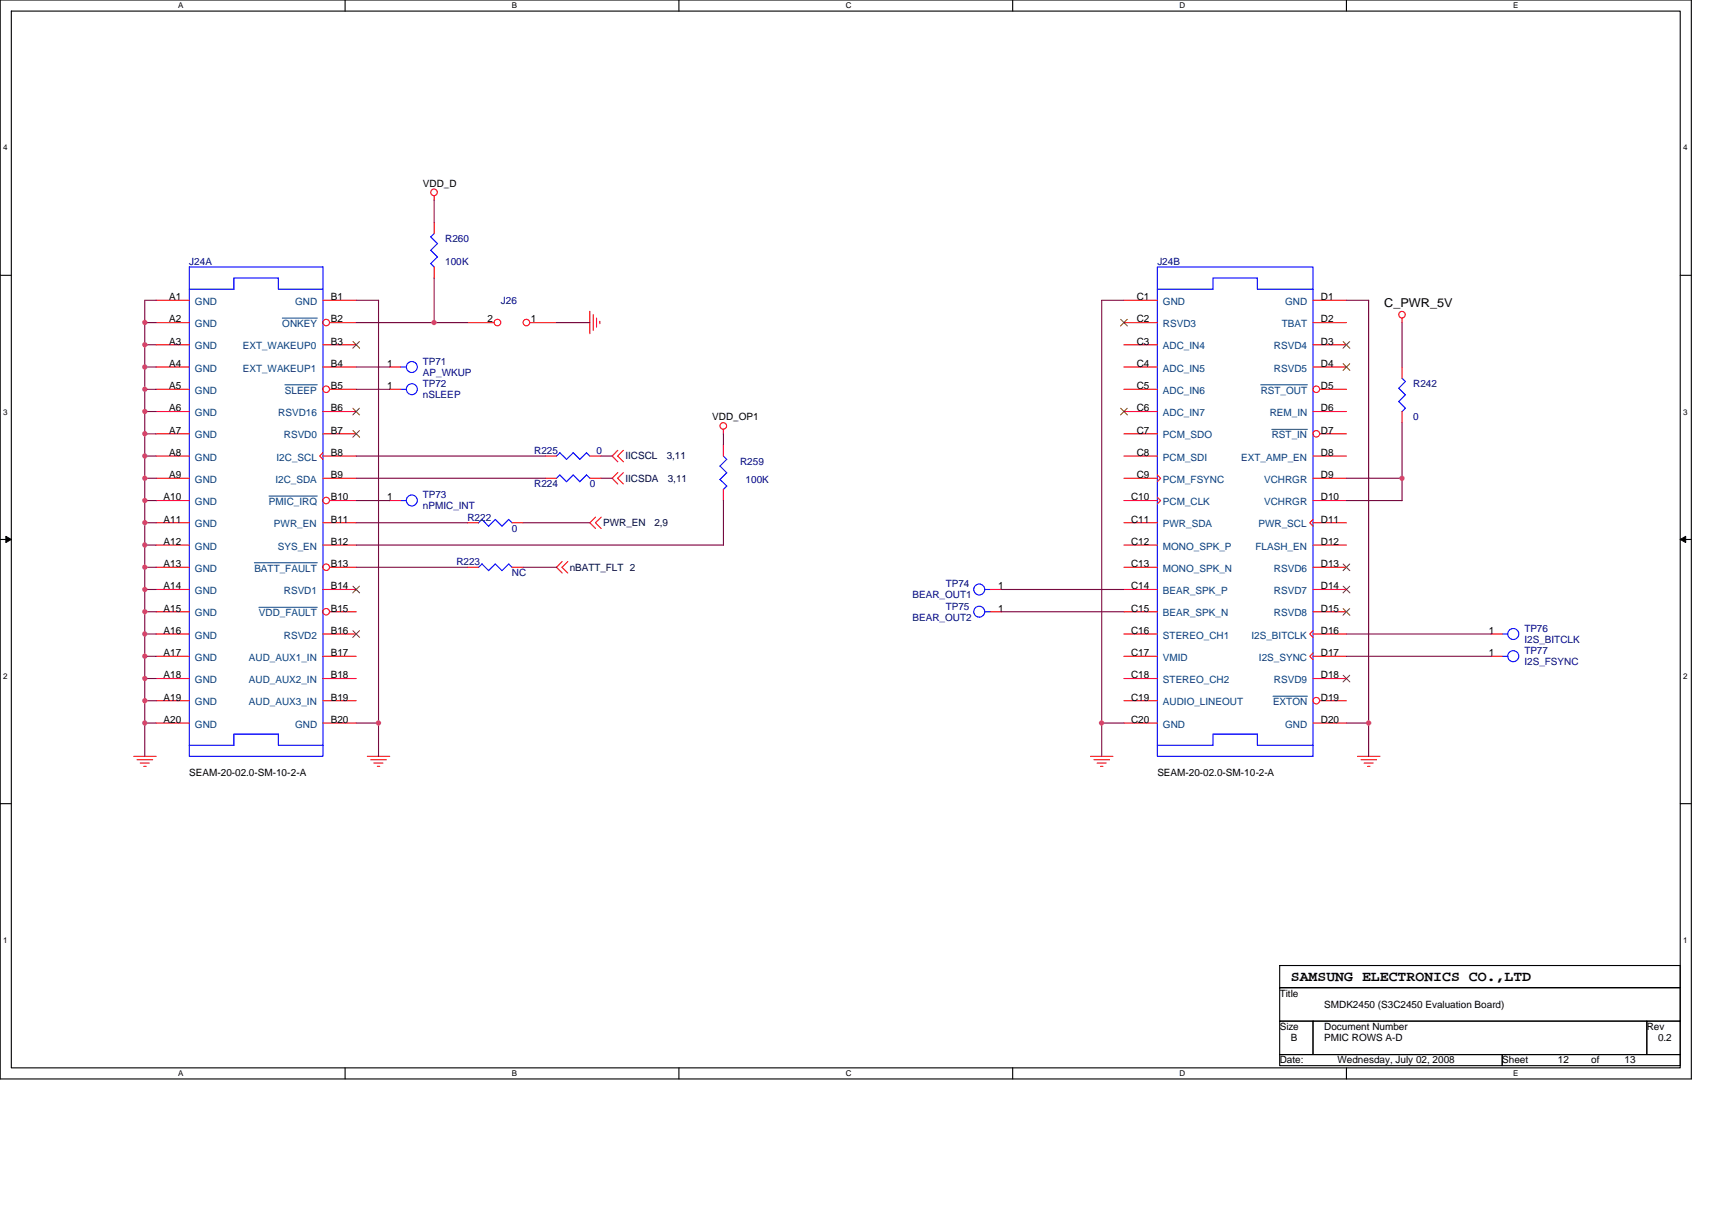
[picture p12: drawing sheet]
<svg xmlns="http://www.w3.org/2000/svg" width="297mm" height="210mm" viewBox="0 0 297 210" stroke-linecap="round" stroke-linejoin="round" font-family="sans-serif">
<path d="M0 0h293.5v187.2h-293.5zM2 1.9h289.5v183.4h-289.5z" fill="none" stroke="#000" stroke-width=".19"/>
<g fill="#fff">
<path d="M30.9 .2h.9v1.6h-.9z"/>
<path d="M30.9 185.5h.9v1.6h-.9z"/>
</g>
<path d="M59.9 0v1.9M59.9 185.3v1.9" fill="none" stroke="#000" stroke-width=".19"/>
<g fill="#fff">
<path d="M88.8 .2h.9v1.6h-.9z"/>
<path d="M88.8 185.5h.9v1.6h-.9z"/>
</g>
<path d="M117.8 0v1.9M117.8 185.3v1.9" fill="none" stroke="#000" stroke-width=".19"/>
<g fill="#fff">
<path d="M146.7 .2h1v1.6h-1z"/>
<path d="M146.7 185.5h1v1.6h-1z"/>
</g>
<path d="M175.7 0v1.9M175.7 185.3v1.9" fill="none" stroke="#000" stroke-width=".19"/>
<g fill="#fff">
<path d="M204.7 .2h1v1.6h-1z"/>
<path d="M204.7 185.5h1v1.6h-1z"/>
</g>
<path d="M233.6 0v1.9M233.6 185.3v1.9" fill="none" stroke="#000" stroke-width=".19"/>
<g fill="#fff">
<path d="M262.6 .2h.9v1.6h-.9z"/>
<path d="M262.6 185.5h.9v1.6h-.9z"/>
<path d="M.5 24.8h.8v1.6h-.8z"/>
<path d="M292 24.8h.8v1.6h-.8z"/>
<path d="M.5 70.7h.8v1.5h-.8z"/>
<path d="M292 70.7h.8v1.5h-.8z"/>
</g>
<path d="M0 47.8h2M291.5 47.8h2" fill="none" stroke="#000" stroke-width=".19"/>
<g fill="#fff">
<path d="M.5 116.5h.8v1.6h-.8z"/>
<path d="M292 116.5h.8v1.6h-.8z"/>
</g>
<path d="M0 93.6h2M291.5 93.6h2" fill="none" stroke="#000" stroke-width=".19"/>
<path d="M1 93.1l1 .5-1 .5zM291.5 93.6l1-.5v1z" fill="#000" stroke="#000" stroke-width=".17"/>
<g fill="#fff">
<path d="M.5 162.4h.8v1.5h-.8z"/>
<path d="M292 162.4h.8v1.5h-.8z"/>
</g>
<path d="M0 139.5h2M291.5 139.5h2M222 167.6h69.5v3.8h-69.5zM222 171.4h69.5v5.8h-69.5zM222 177.2h5.8v5.8h-5.8zM227.8 177.2h57.9v5.8h-57.9zM285.7 177.2h5.8v5.8h-5.8zM222 183h38.6v1.9h-38.6zM260.6 183h30.9v1.9h-30.9z" fill="none" stroke="#000" stroke-width=".19"/>
<g fill="none" stroke="#f00" stroke-width=".19">
<path d="M75.3 34v.8M75.3 38.6v1.9M27.1 52.1h5.7M27.1 56h5.7M27.1 59.8h5.7M56 52.1h5.8M56 59.8h5.8M57.2 56h4.6M75.3 46.3v2M81.1 56h4.6M91.9 56h4.7M102.3 54v3.9"/>
<path d="M102.9 54.6v2.7M103.5 55.2v1.6M104.1 55.8v.4M195 52.1h5.8M195 56h5.8M195 59.8h5.8M227.8 52.1h5.8M227.8 56h5.8M227.8 59.8h5.8M243.3 55.2v.8M27.1 63.7h5.7M27.1 67.6h5.7"/>
<path d="M27.1 71.4h5.7M27.1 75.3h5.7M27.1 79.1h5.7M56 63.7h5.8M56 71.4h5.8M56 75.3h5.8M56 79.1h5.8M56 78.6l-.5 .5 .5 .6M57.2 67.6h4.6M67.6 63.7h1.9M67.6 67.6h1.9M94.6 79.1h2"/>
<path d="M102.3 79.1h2M107.2 78.1l-1 1 1 1M108.2 78.1l-1 1 1 1M125.5 74.5v.8M125.5 77.2v1.9M195 63.7h5.8M195 67.6h5.8M195 71.4h5.8M195 75.3h5.8M195 79.1h5.8M227.8 63.7h5.8M227.8 71.4h5.8"/>
<path d="M227.8 79.1h5.8M229 67.6h4.6M229 75.3h4.6M243.3 63.7v1.9M243.3 71.4v1.9M27.1 86.9h5.7M27.1 83h5.7M27.1 90.7h5.7M27.1 94.6h5.7M27.1 98.4h5.7M56 83h5.8M56 90.7h5.8"/>
<path d="M56 94.6h5.8M57.2 86.9h4.6M57.2 98.4h4.6M67.6 86.9h1.9M81.1 90.7h1.9M81.1 98.4h1.9M88.8 90.7h2M88.8 98.4h2M94.6 83h2M97.5 97.5l-.9 .9 .9 1M98.5 97.5l-1 .9 1 1M102.3 83h2"/>
<path d="M103.3 89.7l-1 1 1 1M104.3 89.7l-1 1 1 1M107.2 82l-1 1 1 1M108.2 82l-1 1 1 1M125.5 84.9v2M195 86.9h5.8M195 83h5.8M195 90.7h5.8M195 94.6h5.8M195 98.4h5.8M200.8 82.4l.6 .6-.6 .6M200.8 86.3l.6 .6-.6 .5"/>
<path d="M227.8 90.1l-.6 .6 .6 .6M227.8 86.9h5.8M227.8 83h5.8M227.8 90.7h5.8M227.8 94.6h5.8M227.8 98.4h5.8M27.1 106.2h5.7M27.1 102.3h5.7M27.1 110h5.7M27.1 113.9h5.7M27.1 117.8h5.7M56 102.3h5.8"/>
<path d="M56 110h5.8M56 113.9h5.8M56 117.8h5.8M57.2 106.2h4.6M171.8 106.2h2M171.8 102.3h2M195 106.2h5.8M195 102.3h5.8M195 110h5.8M195 113.9h5.8M195 117.8h5.8M227.8 109.5l-.6 .5 .6 .6"/>
<path d="M227.8 113.3l-.6 .6 .6 .6M227.8 106.2h5.8M227.8 102.3h5.8M227.8 110h5.8M227.8 113.9h5.8M227.8 117.8h5.8M258.7 110h1.9M258.7 113.9h1.9M23.2 131.3h3.9M23.8 131.8h2.7M24.3 132.4h1.6M24.9 133h.5"/>
<path d="M27.1 121.6h5.7M27.1 125.5h5.7M56 121.6h5.8M56 125.5h5.8M63.7 131.3h3.9M64.3 131.8h2.7M64.9 132.4h1.5M65.5 133h.4M189.2 131.3h3.9M189.8 131.8h2.7M190.3 132.4h1.6M190.9 133h.5"/>
<path d="M195 121.6h5.8M195 125.5h5.8M227.8 125.5h5.8M229 121.6h4.6M235.5 131.3h3.9M236.1 131.8h2.7M236.7 132.4h1.5M237.3 133h.4"/>
<circle cx="75.3" cy="33.4" r=".57"/>
<circle cx="56.6" cy="56" r=".57"/>
<circle cx="86.3" cy="56" r=".57"/>
<circle cx="91.3" cy="56" r=".57"/>
<circle cx="243.2" cy="54.6" r=".57"/>
<circle cx="56.6" cy="67.6" r=".57"/>
<circle cx="125.5" cy="73.9" r=".57"/>
<circle cx="228.4" cy="75.3" r=".57"/>
<circle cx="228.4" cy="67.6" r=".57"/>
<circle cx="56.6" cy="86.9" r=".57"/>
<circle cx="56.6" cy="98.4" r=".57"/>
<circle cx="56.6" cy="106.2" r=".57"/>
<circle cx="228.4" cy="121.6" r=".57"/>
</g>
<g fill="none" stroke="#00f" stroke-width=".19">
<path d="M32.8 50.2h7.8M48.3 48.2v2h7.7M48.3 48.3h-7.7v1.9M74.7 41.1l1.2 1.2M74.7 43.4l1.2 1.2M74.7 45.7l.7 .7M75.3 40.5l-.6 .6M75.9 42.3l-1.2 1.2M75.9 44.6l-1.2 1.2M200.8 50.2v-3.9h27v85h-27v-2M200.8 50.2v79.1M210.5 48.2v2h-9.7"/>
<path d="M210.5 48.3h7.7v1.9h9.6M69.5 67.6h1M69.5 63.7h1M99.4 78.5l1.2 1.2 1.1-1.2 .6 .6M99.5 78.6l-1.2 1.1-1.2-1.2-.6 .7M125.5 79.1l.6 .6-1.2 1.2 1.2 1.2M242.7 67.4l1.2 1.1M242.7 69.7l1.2 1.2M243.3 65.6l.6 .6M243.8 66.2l-1.1 1.2M243.8 68.5l-1.1 1.2M243.8 70.8l-.6 .6"/>
<path d="M69.5 86.9h1M83.6 90.1l1.2 1.2M83.6 97.9l1.1 1.1 1.2-1.1 1.2 1.1M83.6 90.1l-.6 .6M83.6 97.9l-.6 .6M87.1 91.3l-1.2-1.2-1.2 1.2M88.2 90.1l.6 .6M88.2 97.9l.6 .5M88.3 90.1l-1.2 1.2M88.3 97.9l-1.2 1.1M96.5 83l.6-.6 1.2 1.2M99.4 82.4l1.2 1.2"/>
<path d="M99.5 82.4l-1.2 1.2M102.3 83l-.6-.6-1.1 1.2M124.9 83.2l1.2 1.2-.6 .6M126.1 82l-1.2 1.2M170.9 106.2h.9M170.9 102.3h.9M260.6 110h1M260.6 113.9h1M32.8 129.3v2h23.2v-2M32.8 129.3h7.8M32.8 129.3v-83h23.2v83M48.3 127.4v1.9h7.7"/>
<path d="M48.3 127.4h-7.7v1.9M200.8 129.3h9.7v-1.9h7.7v1.9h9.6"/>
<circle cx="71.5" cy="67.5" r=".95"/>
<circle cx="71.5" cy="63.7" r=".95"/>
<circle cx="71.5" cy="86.8" r=".95"/>
<circle cx="169.9" cy="106.1" r=".95"/>
<circle cx="169.9" cy="102.3" r=".95"/>
<circle cx="262.6" cy="113.9" r=".96"/>
<circle cx="262.6" cy="110" r=".96"/>
</g>
<path d="M49 55.2h6.1M49.4 66.8h5.7M218.7 66.8h8.1M220.7 74.5h6.1M44.1 97.7h11M46.7 86.1h8.4M44.9 105.4h10.2M220.9 120.8h5.9" fill="none" stroke="#004080" stroke-width=".17"/>
<g fill="none" stroke="#804000" stroke-width=".17">
<path d="M61.2 59.3l1.2 1.1M62.4 59.3l-1.2 1.1M194.4 55.4l1.2 1.2M195.6 55.4l-1.2 1.2M233 59.3l1.2 1.1M234.2 59.3l-1.2 1.1M61.2 70.8l1.2 1.2M61.2 74.7l1.2 1.2M62.4 70.8l-1.2 1.2M62.4 74.7l-1.2 1.2M194.4 70.8l1.2 1.2M195.6 70.8l-1.2 1.2"/>
<path d="M233 63.1l1.2 1.2M234.2 63.1l-1.2 1.2M233 97.9l1.2 1.1M234.2 97.9l-1.2 1.1M61.2 101.7l1.2 1.2M61.2 109.5l1.2 1.1M62.4 101.7l-1.2 1.2M62.4 109.5l-1.2 1.1M233 101.7l1.2 1.2M233 105.6l1.2 1.2M233 117.2l1.2 1.1M234.2 101.7l-1.2 1.2"/>
<path d="M234.2 105.6l-1.2 1.2M234.2 117.2l-1.2 1.1"/>
</g>
<g fill="none" stroke="#800040" stroke-width=".19">
<path d="M75.3 34.7v3.9M25.1 56h2M25.1 59.8h2M27.1 52.1h-2v79.2M61.8 52.1h3.9M61.8 56h19.3M65.7 52.1v79.2M75.3 48.3v7.7M96.6 56h5.8M195 52.1h-3.8v79.2M233.6 52.1h3.9v79.2M243.3 56v7.7"/>
<path d="M25.1 75.3h2M25.1 67.6h2M25.1 71.4h2M25.1 63.7h2M25.1 79.1h2M61.8 67.6h5.8M61.8 63.7h5.8M61.8 79.1h32.9M104.3 79.1h1.9M125.5 75.3v1.9M243.3 73.3v13.6M25.1 90.7h2"/>
<path d="M25.1 83h2M25.1 86.9h2M25.1 94.6h2M25.1 98.4h2M61.8 90.7h19.3M61.8 83h32.9M61.8 86.9h5.8M61.8 98.4h19.3M90.8 90.7h11.6M90.8 98.4h5.8M104.3 83h1.9M125.5 86.9v7.7h-63.7"/>
<path d="M233.6 83h9.7M233.6 86.9h9.7M25.1 113.9h2M25.1 110h2M25.1 117.8h2M25.1 106.2h2M25.1 102.3h2M173.8 106.2h21.2M173.8 102.3h21.2M233.6 113.9h25.1M233.6 110h25.1M25.1 125.5h2"/>
<path d="M25.1 121.6h2M61.8 125.5h3.9M191.2 125.5h3.8M233.6 125.5h3.9"/>
</g>
<g fill="#f0f" stroke="#f0f" stroke-width=".19">
<circle cx="237.5" cy="125.5" r=".38"/>
<circle cx="191.1" cy="125.5" r=".38"/>
<circle cx="243.2" cy="83" r=".38"/>
<circle cx="25.1" cy="106.2" r=".38"/>
<circle cx="25.1" cy="98.4" r=".38"/>
<circle cx="75.3" cy="56" r=".38"/>
<circle cx="25.1" cy="113.9" r=".38"/>
<circle cx="25.1" cy="94.6" r=".38"/>
<circle cx="25.1" cy="90.7" r=".38"/>
<circle cx="25.1" cy="121.6" r=".38"/>
<circle cx="25.1" cy="63.7" r=".38"/>
<circle cx="25.1" cy="67.6" r=".38"/>
<circle cx="25.1" cy="117.7" r=".38"/>
<circle cx="25.1" cy="83" r=".38"/>
<circle cx="25.1" cy="56" r=".38"/>
<circle cx="25.1" cy="59.8" r=".38"/>
<circle cx="25.1" cy="102.3" r=".38"/>
<circle cx="25.1" cy="71.4" r=".38"/>
<circle cx="25.1" cy="79.1" r=".38"/>
<circle cx="25.1" cy="86.9" r=".38"/>
<circle cx="25.1" cy="125.5" r=".38"/>
<circle cx="25.1" cy="75.3" r=".38"/>
<circle cx="25.1" cy="110" r=".38"/>
<circle cx="65.7" cy="125.5" r=".38"/>
</g>
<text font-size="2.5" x="224" y="170.2">SAMSUNG ELECTRONICS CO.,LTD</text>
<text font-size="2.1" x="240.2" y="53.3">C_PWR_5V</text>
<g font-size="1.7">
<text x="73.4" y="32.4">VDD_D</text>
<text x="29.4" y="52.1">A1</text>
<text x="57.4" y="52.1">B1</text>
<text x="197.2" y="52.1">C1</text>
<text x="229.2" y="52.1">D1</text>
<text x="29.4" y="56">A2</text>
<text x="29.4" y="59.8">A3</text>
<text x="57.4" y="56">B2</text>
<text x="57.4" y="59.8">B3</text>
<text x="84.6" y="56">2</text>
<text x="92.1" y="56">1</text>
<text x="197.2" y="56">C2</text>
<text x="197.2" y="59.8">C3</text>
<text x="229.2" y="56">D2</text>
<text x="229.2" y="59.8">D3</text>
<text x="29.4" y="63.7">A4</text>
<text x="57.4" y="63.7">B4</text>
<text x="67.2" y="63.7">1</text>
<text x="197.2" y="63.7">C4</text>
<text x="229.2" y="63.7">D4</text>
<text x="29.4" y="67.5">A5</text>
<text x="29.4" y="71.4">A6</text>
<text x="57.4" y="67.5">B5</text>
<text x="57.4" y="71.4">B6</text>
<text x="67.2" y="67.5">1</text>
<text x="197.2" y="67.5">C5</text>
<text x="197.2" y="71.4">C6</text>
<text x="229.2" y="67.5">D5</text>
<text x="229.2" y="71.4">D6</text>
<text x="29.4" y="75.3">A7</text>
<text x="57.4" y="75.3">B7</text>
<text x="123.6" y="73">VDD_OP1</text>
<text x="197.2" y="75.3">C7</text>
<text x="229.2" y="75.3">D7</text>
<text x="29.4" y="79.1">A8</text>
<text x="29.4" y="83">A9</text>
<text x="57.4" y="79.1">B8</text>
<text x="57.4" y="83">B9</text>
<text x="197.2" y="79.1">C8</text>
<text x="197.2" y="83">C9</text>
<text x="229.2" y="79.1">D8</text>
<text x="229.2" y="83">D9</text>
<text x="28.4" y="86.8">A10</text>
<text x="57.4" y="86.8">B10</text>
<text x="67.2" y="86.8">1</text>
<text x="196.3" y="86.8">C10</text>
<text x="229.2" y="86.8">D10</text>
<text x="28.4" y="90.7">A11</text>
<text x="28.4" y="94.6">A12</text>
<text x="57.4" y="90.7">B11</text>
<text x="57.4" y="94.6">B12</text>
<text x="196.3" y="90.7">C11</text>
<text x="196.3" y="94.6">C12</text>
<text x="229.2" y="90.7">D11</text>
<text x="229.2" y="94.6">D12</text>
<text x="28.4" y="98.4">A13</text>
<text x="57.4" y="98.4">B13</text>
<text x="196.3" y="98.4">C13</text>
<text x="229.2" y="98.4">D13</text>
<text x="28.4" y="102.3">A14</text>
<text x="28.4" y="106.2">A15</text>
<text x="57.4" y="102.3">B14</text>
<text x="57.4" y="106.2">B15</text>
<text x="173.2" y="106.2">1</text>
<text x="173.2" y="102.3">1</text>
<text x="196.3" y="102.3">C14</text>
<text x="196.3" y="106.2">C15</text>
<text x="229.2" y="102.3">D14</text>
<text x="229.2" y="106.2">D15</text>
<text x="28.4" y="110">A16</text>
<text x="28.4" y="113.9">A17</text>
<text x="57.4" y="110">B16</text>
<text x="57.4" y="113.9">B17</text>
<text x="196.3" y="110">C16</text>
<text x="196.3" y="113.9">C17</text>
<text x="229.2" y="110">D16</text>
<text x="229.2" y="113.9">D17</text>
<text x="258.3" y="110">1</text>
<text x="258.3" y="113.9">1</text>
<text x="28.4" y="117.7">A18</text>
<text x="57.4" y="117.7">B18</text>
<text x="196.3" y="117.7">C18</text>
<text x="229.2" y="117.7">D18</text>
<text x="28.4" y="121.6">A19</text>
<text x="28.4" y="125.5">A20</text>
<text x="57.4" y="121.6">B19</text>
<text x="57.4" y="125.5">B20</text>
<text x="196.3" y="121.6">C19</text>
<text x="196.3" y="125.5">C20</text>
<text x="229.2" y="121.6">D19</text>
<text x="229.2" y="125.5">D20</text>
<text x="32.8" y="134.7">SEAM-20-02.0-SM-10-2-A</text>
<text x="200.8" y="134.7">SEAM-20-02.0-SM-10-2-A</text>
<text x="222" y="173">Title</text>
<text x="222" y="178.8">Size</text>
<text x="229.8" y="174.9">SMDK2450 (S3C2450 Evaluation Board)</text>
<text x="229.8" y="178.8">Document Number</text>
<text x="285.7" y="178.8">Rev</text>
<text x="222" y="184.6">Date:</text>
<text x="224" y="180.7">B</text>
<text x="229.8" y="180.7">PMIC ROWS A-D</text>
<text x="232.1" y="184.6">Wednesday, July 02, 2008</text>
<text x="260.6" y="184.6">Sheet</text>
<text x="270.3" y="184.6">12</text>
<text x="276.1" y="184.6">of</text>
<text x="281.9" y="184.6">13</text>
<text x="287.7" y="180.7">0.2</text>
</g>
<g font-size="1.7" fill="#000080">
<text x="32.8" y="45.9">J24A</text>
<text x="77.3" y="42.1">R260</text>
<text x="77.3" y="45.9">100K</text>
<text x="200.8" y="45.9">J24B</text>
<text x="86.9" y="52.7">J26</text>
<text x="73.4" y="63.3">TP71</text>
<text x="73.4" y="65.2">AP_WKUP</text>
<text x="73.4" y="67.2">TP72</text>
<text x="73.4" y="69.1">nSLEEP</text>
<text x="245.2" y="67.2">R242</text>
<text x="245.2" y="73">0</text>
<text x="92.7" y="78.8">R225</text>
<text x="103.5" y="78.8">0</text>
<text x="128.4" y="80.7">R259</text>
<text x="129.4" y="83.8">100K</text>
<text x="73.4" y="86.5">TP73</text>
<text x="73.4" y="88.4">nPMIC_INT</text>
<text x="92.7" y="84.5">R224</text>
<text x="102.3" y="84.5">0</text>
<text x="81.1" y="90.3">R222</text>
<text x="88.8" y="92.3">0</text>
<text x="79.2" y="98.1">R223</text>
<text x="88.8" y="100">NC</text>
<text x="164.1" y="101.9">TP74</text>
<text x="158.3" y="107.7">BEAR_OUT2</text>
<text x="158.3" y="103.8">BEAR_OUT1</text>
<text x="164.1" y="105.8">TP75</text>
<text x="264.5" y="109.6">TP76</text>
<text x="264.5" y="111.6">I2S_BITCLK</text>
<text x="264.5" y="113.5">TP77</text>
<text x="264.5" y="115.4">I2S_FSYNC</text>
</g>
<g font-size="1.7" fill="#004080">
<text x="33.8" y="52.9">GND</text>
<text x="51.2" y="52.9">GND</text>
<text x="201.8" y="52.9">GND</text>
<text x="223" y="52.9">GND</text>
<text x="33.8" y="56.8">GND</text>
<text x="49" y="56.8">ONKEY</text>
<text x="201.8" y="56.8">RSVD3</text>
<text x="222.4" y="56.8">TBAT</text>
<text x="33.8" y="60.6">GND</text>
<text x="33.8" y="64.5">GND</text>
<text x="42.1" y="60.6">EXT_WAKEUP0</text>
<text x="42.1" y="64.5">EXT_WAKEUP1</text>
<text x="201.8" y="60.6">ADC_IN4</text>
<text x="201.8" y="64.5">ADC_IN5</text>
<text x="221" y="60.6">RSVD4</text>
<text x="221" y="64.5">RSVD5</text>
<text x="33.8" y="68.3">GND</text>
<text x="49.4" y="68.3">SLEEP</text>
<text x="201.8" y="68.3">ADC_IN6</text>
<text x="218.7" y="68.4">RST_OUT</text>
<text x="33.8" y="72.2">GND</text>
<text x="33.8" y="76.1">GND</text>
<text x="48.3" y="72.2">RSVD16</text>
<text x="49.3" y="76.1">RSVD0</text>
<text x="201.8" y="72.2">ADC_IN7</text>
<text x="201.8" y="76.1">PCM_SDO</text>
<text x="220.3" y="72.2">REM_IN</text>
<text x="220.7" y="76.1">RST_IN</text>
<text x="33.8" y="79.9">GND</text>
<text x="33.8" y="83.8">GND</text>
<text x="47.8" y="83.8">I2C_SDA</text>
<text x="48" y="79.9">I2C_SCL</text>
<text x="201.8" y="79.9">PCM_SDI</text>
<text x="201.8" y="83.8">PCM_FSYNC</text>
<text x="215.4" y="79.9">EXT_AMP_EN</text>
<text x="219.3" y="83.8">VCHRGR</text>
<text x="33.8" y="87.7">GND</text>
<text x="46.7" y="87.7">PMIC_IRQ</text>
<text x="201.8" y="87.7">PCM_CLK</text>
<text x="219.3" y="87.7">VCHRGR</text>
<text x="33.8" y="91.5">GND</text>
<text x="33.8" y="95.4">GND</text>
<text x="47.5" y="91.5">PWR_EN</text>
<text x="48.2" y="95.4">SYS_EN</text>
<text x="201.8" y="91.5">PWR_SDA</text>
<text x="201.8" y="95.4">MONO_SPK_P</text>
<text x="217.8" y="95.4">FLASH_EN</text>
<text x="218.4" y="91.5">PWR_SCL</text>
<text x="33.8" y="99.2">GND</text>
<text x="44.1" y="99.2">BATT_FAULT</text>
<text x="201.8" y="99.2">MONO_SPK_N</text>
<text x="221" y="99.2">RSVD6</text>
<text x="33.8" y="103.1">GND</text>
<text x="33.8" y="107">GND</text>
<text x="44.9" y="107">VDD_FAULT</text>
<text x="49.3" y="103.1">RSVD1</text>
<text x="201.8" y="103.1">BEAR_SPK_P</text>
<text x="201.8" y="107">BEAR_SPK_N</text>
<text x="221" y="103.1">RSVD7</text>
<text x="221" y="107">RSVD8</text>
<text x="33.8" y="110.8">GND</text>
<text x="49.3" y="110.8">RSVD2</text>
<text x="201.8" y="110.8">STEREO_CH1</text>
<text x="217.1" y="110.8">I2S_BITCLK</text>
<text x="33.8" y="114.7">GND</text>
<text x="33.8" y="118.5">GND</text>
<text x="43.2" y="114.7">AUD_AUX1_IN</text>
<text x="43.2" y="118.5">AUD_AUX2_IN</text>
<text x="201.8" y="114.7">VMID</text>
<text x="201.8" y="118.5">STEREO_CH2</text>
<text x="218.4" y="114.7">I2S_SYNC</text>
<text x="221" y="118.5">RSVD9</text>
<text x="33.8" y="122.4">GND</text>
<text x="43.2" y="122.4">AUD_AUX3_IN</text>
<text x="201.8" y="122.4">AUDIO_LINEOUT</text>
<text x="220.9" y="122.4">EXTON</text>
<text x="33.8" y="126.3">GND</text>
<text x="51.2" y="126.3">GND</text>
<text x="201.8" y="126.3">GND</text>
<text x="223" y="126.3">GND</text>
</g>
<g font-size="1.7" fill="#000040">
<text x="108.5" y="83.6">IICSDA</text>
<text x="108.5" y="79.7">IICSCL</text>
<text x="115.7" y="79.7">3,11</text>
<text x="115.9" y="83.6">3,11</text>
<text x="104.7" y="91.3">PWR_EN</text>
<text x="113.5" y="91.3">2,9</text>
<text x="98.9" y="99">nBATT_FLT 2</text>
</g>
<g font-size="1.4">
<text x="30.9" y="1.5">A</text>
<text x="88.8" y="1.5">B</text>
<text x="146.7" y="1.5">C</text>
<text x="204.7" y="1.5">D</text>
<text x="262.6" y="1.5">E</text>
<text x=".5" y="26.1">4</text>
<text x="292" y="26.1">4</text>
<text x=".5" y="71.9">3</text>
<text x="292" y="71.9">3</text>
<text x=".5" y="117.8">2</text>
<text x="292" y="117.8">2</text>
<text x=".5" y="163.6">1</text>
<text x="292" y="163.6">1</text>
<text x="30.9" y="186.8">A</text>
<text x="88.8" y="186.8">B</text>
<text x="146.7" y="186.8">C</text>
<text x="204.7" y="186.8">D</text>
<text x="262.6" y="186.8">E</text>
</g>
</svg>
